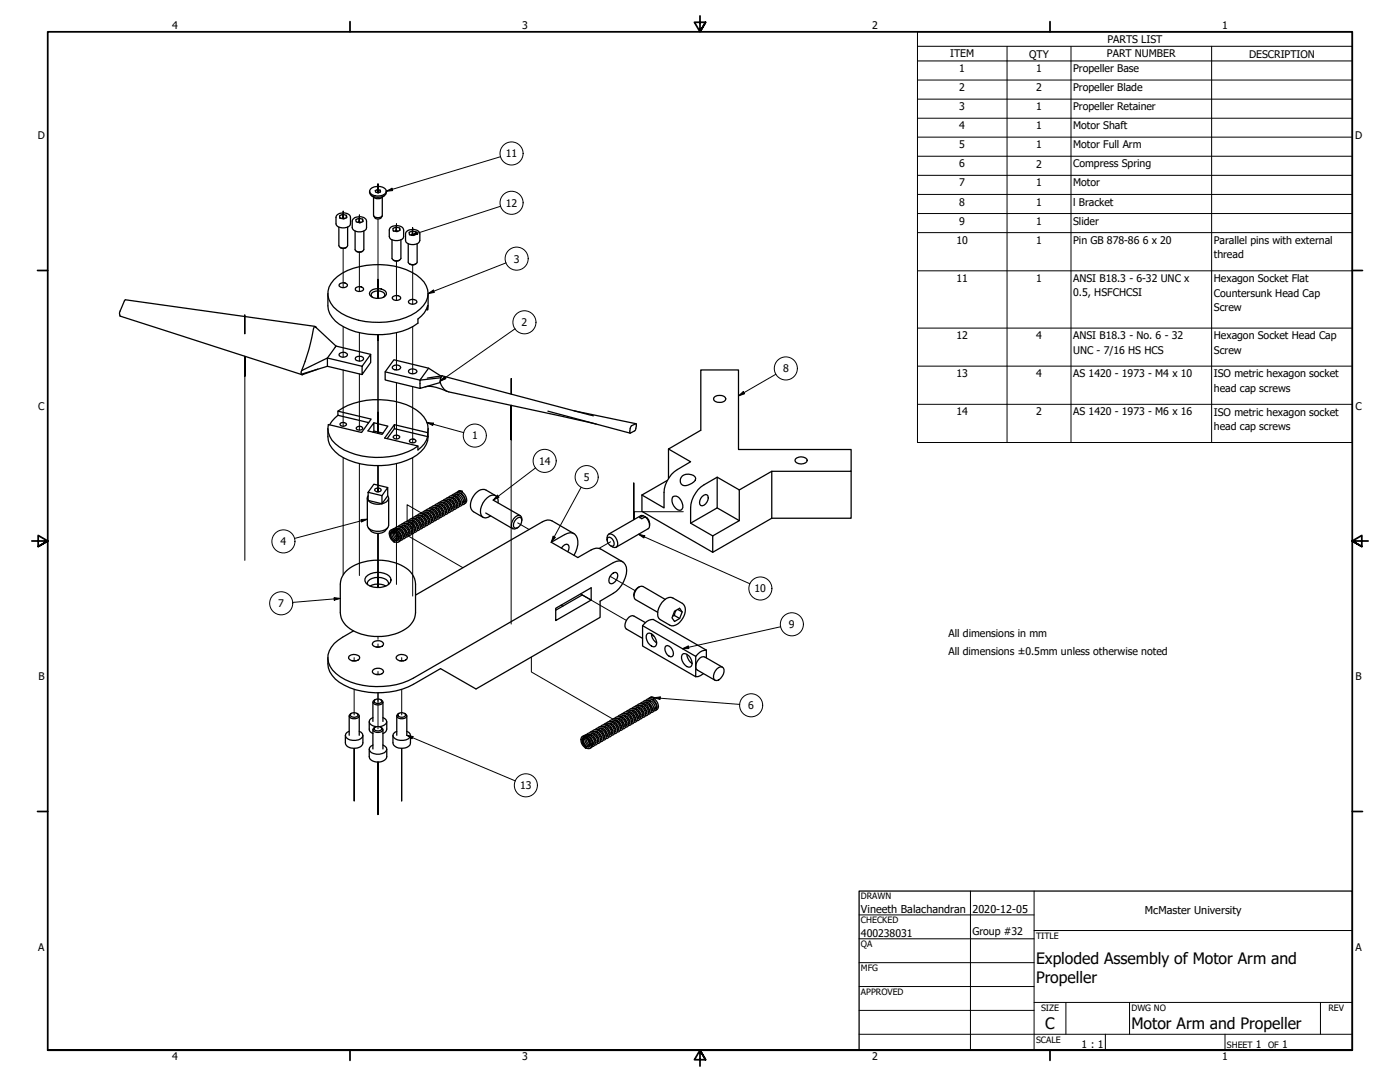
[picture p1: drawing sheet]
<svg xmlns="http://www.w3.org/2000/svg" width="559mm" height="432mm" viewBox="0 0 559 432" stroke-linecap="round" stroke-linejoin="round" font-family="sans-serif">
<!-- layer: Tweak Trail (ANSI) -->
<g fill="none" stroke="#000" stroke-width=".4">
<path d="M150.9 77v-3.7v3.7M137 99.1v15.7M137 87.3v-3v3M143.4 88.9v-3.1v3.1M150.9 87.4v31.7M158.2 92.4v-3.1v3.1M164.7 94v-3.1v3.1M143.4 100.7v15.6M150.9 119.1v-7.7v7.7M158.2 104.2v15.7M164.7 105.8v15.6M97.7 133.2v-7.5v7.5"/>
<path d="M137 130.4v12.2M143.4 132.8v11.3M150.9 133.6v39.3zM158.2 132.8v14.8M164.7 130.4v18.8M97.7 142.2v81.4M137 147.6v22.5M143.4 149.2v22.4M158.2 152.7v22.5M164.7 154.3v22.4M204 157.3v-6.2v6.2M150.9 172.7v-8.2v8.4"/>
<path d="M204 161.7v87.3M137 182.6v46.8M143.4 185v44.7M150.9 185.9v10.4zM150.9 196.3v-1.2v1.2M158.2 185v48.2M164.7 182.6v55.3M150.9 212.9v21.6zM162.5 213.5h.1M162.5 209.1v.2M162.5 212.6v.1M163 213.9l21.8 12.7"/>
<path d="M168.1 204.7l-5.6-3.3v6.4M169.2 205.3l1.7 .9M206.6 208.7l4.6 2.6M243.7 216.2l-4.6 2.6M272.7 204.2h-19.7v3.2v-14.7v14.7M150.9 234.5v-3.9v3.9M231.7 237l18.3 10.6M243.5 230l10 5.7M150.9 254v1.1M150.9 257v1.3M260 253.4l1.2 .6M141.4 262.4v1.4"/>
<path d="M141.4 275.1v10.2M150.9 268v1.2M150.9 276.5v14.3M160.3 262.4v1.4M160.3 275.1v10.2M212.1 262.3v5.9l32.5 18.8M141.4 298.6v21.1zM160.3 298.6v21.1zM245.7 287.6l1.7 .9M150.9 304.1v10v-10M150.9 304.1v21z"/>
</g>
<!-- layer: Visible (ANSI) -->
<g fill="none" stroke="#000" stroke-width=".51">
<path d="M147.5 76.3a2.58 2.58 0 0 0 3.4 2.4 2.56 2.56 0 0 0 3.3-2.4M147.9 75.4a4.7 4.7 0 0 1 6.1 .2l.2 .7a3.5 3.5 0 0 1-4.6 1.8 1.8 1.8 0 0 1-1.7-2.7zM148.2 78a3.4 3.4 0 0 0 5.3 0M149.1 78.7v7.2a2.04 2.04 0 0 0 3.5 0v-7.2M150.7 75.6l1.1 .3v.7M151.8 75.9l.1 .7-.9 .4-1.1-.3-.1-.6 .9-.5v1.3M134.4 86a3.6 3.6 0 0 1 5.4 .4l.1 2.9a3.5 3.5 0 0 1-5.1 1.1l-.7-1.1zM135.3 90.6v7.4a2.03 2.03 0 0 0 3.4 0v-7.4M135.5 86.1l1.3-.6 1.4 .4 .3 .9-1.3 .6-1.5-.3zM135.8 98.7a2.07 2.07 0 0 0 2.4 0M136.8 86.9l.9 .3M136.8 86.9l-.5 .3"/>
<path d="M136.8 85.5v1.4M138.2 85.9v1M140.8 87.5a3.5 3.5 0 0 1 5.4 .4l.1 3a3.2 3.2 0 0 1-5 1l-.7-1zM141.7 92.2v7.4a2.03 2.03 0 0 0 3.5 0v-7.4M142 87.6l1.3-.5 1.4 .3 .3 1-1.3 .5-1.5-.3zM143.3 88.5l.8 .2M143.3 87.1v1.4M143.3 88.5l-.5 .2M144.7 87.4v1.1M149.2 86.3a1.78 1.78 0 0 0 1.7 1.1 1.78 1.78 0 0 0 1.6-1.1M155.9 90.7a3.7 3.7 0 0 1 5.1 .7l.1 3a3.2 3.2 0 0 1-4.3 1.4l-.8-.3-.6-1.1v-2.6zM156.5 95.7v7.4a2.09 2.09 0 0 0 3.5 0v-7.4"/>
<path d="M156.8 91.2l1.3-.6 1.4 .4 .2 .9-1.3 .6-1.4-.4zM158.1 91.9l.8 .4M158.1 91.9l-.5 .4M158.1 90.6v1.3M159.5 91v1M162.4 92.3a3.6 3.6 0 0 1 5.1 .7l.1 2.9a3.3 3.3 0 0 1-5.1 1.1l-.6-1.1v-2.6zM162.9 97.3v7.3a2.09 2.09 0 0 0 3.6 0v-7.3M163.3 92.7l1.2-.5 1.5 .3 .2 1-1.3 .5-1.5-.3zM164.5 93.5l.9 .3M164.5 93.5l-.5 .3M164.5 92.2v1.3M166 92.5v1"/>
<path d="M130.9 117.2v4.8a10.4 10.4 0 0 0 6.5 8.6 31.5 31.5 0 0 0 27.6-.4l1.8-1.2v-1.7a9.3 9.3 0 0 0 3.9-5.3v1.6l-.6-.1M133.3 111.6a25.1 25.1 0 0 1 18.4-6 23.4 23.4 0 0 1 17.5 6.9 7.5 7.5 0 0 1-1.5 10.8 27.5 27.5 0 0 1-21.8 5 22.2 22.2 0 0 1-12.8-5.8 7.4 7.4 0 0 1 .2-10.9zM135.5 113.3a2.32 2.32 0 0 1 3.2 .3 1.82 1.82 0 0 1-1.6 1.2 1.82 1.82 0 0 1-1.8-1zM142 114.9a1.85 1.85 0 0 1 3.1 .7 2 2 0 0 1-3.3-.3zM142.2 100.3a2.07 2.07 0 0 0 2.5 0M148.1 116a4.6 4.6 0 0 1 6.1 .8 2.29 2.29 0 0 1-3 2.3 3.3 3.3 0 0 1-3.8-1.9zM148.7 118.7l-.6-1.2a3.3 3.3 0 0 1 5.5 0l-.6 1.2M156.8 118.4a1.82 1.82 0 0 1 3.1 .8 2.06 2.06 0 0 1-3.4-.3zM157 103.8a2.07 2.07 0 0 0 2.5 0M163.3 120a1.88 1.88 0 0 1 3.1 .7 2.06 2.06 0 0 1-3.4-.3zM163.4 105.3l.4 .2a1.98 1.98 0 0 0 2.1-.2M170.9 117.2l-.2 6.4"/>
<path d="M125.7 130.2l-75.7-10.6-2.2 5 .2 1.6 72.6 23.3M125.7 130.3l-.4 .4a118.4 118.4 0 0 1-5.1 18.1l.1 .6M126.2 130.7l-.5-.4 8.4 7.8M134.1 138.1l-3.4 4.8 13.8 3.3M134.1 138.1l13.9 3.3M126.9 147.3l-6.3 2.2M130.7 146.2l-10.4 3.2 .3 .1M130.7 146.2v-3.3l-10.3 5M130.7 146.2l13.8 3.3M135.5 141.1a2.32 2.32 0 0 1 3.2 .3 1.82 1.82 0 0 1-1.6 1.2 1.82 1.82 0 0 1-1.8-1.1zM142 142.6a1.85 1.85 0 0 1 3.1 .8 2.04 2.04 0 0 1-3.3-.3zM148 141.4v3.3l-3.5 4.8v-3.3z"/>
<path d="M153.7 148.4l13.9 3.3 3.5-4.8 4.9 3.2M156.6 146.4a2.02 2.02 0 0 1 3.4 .3 1.86 1.86 0 0 1-1.8 .9 1.86 1.86 0 0 1-1.6-1.2zM163.4 147.5a2.21 2.21 0 0 1 3 .8 2.12 2.12 0 0 1-3.3 .1zM169.7 154.4a14.1 14.1 0 0 1 8.8 1.8M171.1 146.9l-13.9-3.3-3.5 4.8v3.2l13.9 3.4M175.7 152.7l-8.1 2.3v-3.3l8.4-1-.2 .9a4.7 4.7 0 0 0 3.3 4.8l58.8 12.8M176.5 150l-.5 .7M176.5 150l-5.9 .9M176.5 150l60.4 15.9M285 158.6a3.5 3.5 0 0 1 4.5 0l.2 .6a2.84 2.84 0 0 1-4.9 0zM130.9 171a11.2 11.2 0 0 0 8.4 12.7 31.3 31.3 0 0 0 27.1-2.1 10 10 0 0 0 4.5-10.6M134.9 165.7l-2.5 2.5-.8 1.3"/>
<path d="M134.9 164.1a30.1 30.1 0 0 1 31.3-.5 8.7 8.7 0 0 1 4.5 9.1M135.8 169a1.42 1.42 0 0 1 1.4-.4 1.42 1.42 0 0 1 1 1 1.36 1.36 0 0 1-1.4 .6 1.36 1.36 0 0 1-1-1.2zM142.2 170.6a1.37 1.37 0 0 1 1.5-.5 1.37 1.37 0 0 1 1 1.1 1.39 1.39 0 0 1-1.4 .5 1.39 1.39 0 0 1-1.1-1.1zM147.1 168.7l-12.2-3v-1.6l13.2 3.2-3.8 5.3-13.2-3.2a8.6 8.6 0 0 0 4.3 9 30.2 30.2 0 0 0 31.4-.4M148.8 172.5l.4-.5 3.6 .8M149.2 168.7l5.6 1.4-2.3 3.3-5.6-1.4 2.3-3.3v3.3M157 174.1a1.76 1.76 0 0 1 2.6 .2 1.51 1.51 0 0 1-2.7 .2zM157.4 169.5l-3.9 5.3 13.3 3.2v1.6a9.3 9.3 0 0 0 3.9-5.4M157.4 169.5l13.3 3.2v1.5l-13.3-3.1zM157.4 171.1l-2.8 3.9M163.5 175.7a1.63 1.63 0 0 1 2.6 .2 1.57 1.57 0 0 1-2.7 .2zM218.7 164.1l32.8 8.7"/>
<path d="M229.2 164l24.7 5.1M252 169.9l1.9-.7-.4 2.6-1.9 1-.3-.3 .2-1.4zM266.8 179.2l8.9 5.1a17 17 0 0 0-9.5 7.8 17.4 17.4 0 0 0-1.2 10.6l-8.8-5.2M266.8 179.2l12.9-7.5v-24.1h15.1v31.8h44.9v8.7h-31.7v18.7l-23.5 13.6M266.8 179.2v11.7M146.6 198.8v10.8a4 4 0 0 0 4.8 2.4 3.8 3.8 0 0 0 3.7-2.4v-10.8M146.9 197.9a2.26 2.26 0 0 0 2.3 3.1 5.2 5.2 0 0 0 5.9-1.9l-.4-1.2M146.9 196.5l5.6 1.3v3.2l-5.6-1.3v-3.2l2.3-3.3 5.5 1.4v3.3l-2.2 3.1M149.6 195.2a1.38 1.38 0 0 1 1.5-.5 1.38 1.38 0 0 1 1 1.1 1.4 1.4 0 0 1-1.5 .5 1.4 1.4 0 0 1-1-1.1zM154.7 194.6l-2.2 3.2M176.8 199.8a2.31 2.31 0 0 1 3.7 1l.7 1.6a1.19 1.19 0 0 1-1.2 1.6M177.5 199.9a2.69 2.69 0 0 1 2.8 3.4h-.2"/>
<path d="M177.6 199.8v.1M177.9 199.1a2.27 2.27 0 0 1 3.7 1l.7 1.6a1.22 1.22 0 0 1-1.2 1.6M178.3 199.8l-.1 .4M178.7 200l.1 .7M178.8 199.2l-.1 .1a2.71 2.71 0 0 1 2.8 3.3l-.3 .1M179 198.5a2.32 2.32 0 0 1 3.8 1l.6 1.6a1.19 1.19 0 0 1-1.2 1.6M179.4 199.1l-.1 .5M179.8 198.6a2.79 2.79 0 0 1 2.8 3.4l-.3 .1M179.8 199.3l.2 .8M179.9 198.6h-.1M180.1 197.9a2.33 2.33 0 0 1 3.8 .9l.6 1.7a1.27 1.27 0 0 1-1.2 1.6M180.5 199.8l1.1 1.9"/>
<path d="M180.5 198.5v.4M180.9 197.9a2.71 2.71 0 0 1 2.8 3.5h-.2M181 198.6l.1 .9M181 197.9v.1M181.7 199.1l1.1 1.9M181.7 197.9l-.1 .3M181.9 197.9l.1 .7M182.1 197.3a2.72 2.72 0 0 1 2.9 2.7M182.2 196.5a2.33 2.33 0 0 1 3.7 1.6 1.99 1.99 0 0 1-.5 2.9M182.4 197.2h.2v.3M182.6 198.3l.3 1M182.9 196.1l.5-.3 1.1 .3"/>
<path d="M182.9 199.3l-.2 .1M182.9 199.3l1 1.2M183 197.2v.7M183.3 196.7a3.3 3.3 0 0 1 2.4 3.1l-.2-.7a3.1 3.1 0 0 0-3.7-2.4l-.5 .5M184.5 196.1l-.1 .2M184.5 196.1v.4M196.8 199.6l10.9 6.2M197.8 197.8l-3.8-2.2a4.3 4.3 0 0 0-5.2 2.7 4.4 4.4 0 0 0 .2 5.9l3.8 2.2M256.2 197.5v6.6l28.3 16.3v-6.5M266.4 191.7l-10.2 5.8M268.4 198.5a1.92 1.92 0 0 1 3.1 .8 3.1 3.1 0 0 1 .3 4.3 3.9 3.9 0 0 1-3.4-5.1zM272.4 189.9a3.8 3.8 0 0 1 5.3 1 4.5 4.5 0 0 1-5.3 2.7 2.4 2.4 0 0 1 0-3.7z"/>
<path d="M280.3 198.1l1.3-.7 .6 .1a2.83 2.83 0 0 1-2.5 4.2 2.48 2.48 0 0 1 .6-3.6zM286.3 190.4v12.3l-10.6 6.1M295.1 195.5l-8.8-5.1a16.7 16.7 0 0 0-9.5 7.8 17.8 17.8 0 0 0-1.1 10.6l8.8 5.1M295.1 195.5v12.3M308 188.1l-12.9 7.4M317.5 183.2a3 3 0 0 1 4.7 .5 2.78 2.78 0 0 1-4.9 0zM339.7 188.1v18.7h-31.7M147 210.6a4.5 4.5 0 0 0 7.7 0M155.7 211.8a2.51 2.51 0 0 1 3.4 2.6v.7a3.1 3.1 0 0 0-2.8-2.9 2.6 2.6 0 0 0 1.2 3.8l-.1 .3a3.6 3.6 0 0 1-1.7-4.5zM155.8 211.8a2.83 2.83 0 0 1 3.8 2.7 1.36 1.36 0 0 1-.4 1.7 1.36 1.36 0 0 1-1.7 0M156.3 212.5h.6a3.6 3.6 0 0 0 1.5 2.9M156.8 211.2l.9-.4 1 .2-.3 .6-.3-.1"/>
<path d="M157 212.1l-.1 .4M157.4 212.3a4.2 4.2 0 0 0 1.6 3M157.4 215.9v.4M157.7 210.8a2.32 2.32 0 0 1 3.7 1l.7 1.6a1.22 1.22 0 0 1-1.3 1.6M158.1 211.5l-1.1-.3-.8 .3M158.1 211.5a4 4 0 0 1 1.9 3.3l-.4 .1M158.1 212.9l.8 1.5M158.5 211.7l-.1-.1a2.76 2.76 0 0 1 1.7 3.4M158.5 210.9h-.1a2.74 2.74 0 0 1 3 3.1l-.4 .4M158.7 213.9l.3 1-.1 .7a1.84 1.84 0 0 1-2.4-1.7l-.2-1 .3-.8-.4 .1a2.85 2.85 0 0 0 1.2 3.7M158.7 211a3.9 3.9 0 0 1 2.1 4l-.3 .5-.6 .1M158.8 210.2a2.33 2.33 0 0 1 3.8 .9l.6 1.7a1.27 1.27 0 0 1-1.2 1.6"/>
<path d="M158.9 215.6l-.7-.2-.3 .3M159.2 212.1l.2 .6M159.2 210.8l-.1 .5M159.6 210.2a2.71 2.71 0 0 1 2.8 3.5h-.3M159.6 210.9l.2 .9M159.6 210.2v.1M159.8 213.4l.5 .6M160 209.5a2.33 2.33 0 0 1 3.6 1l.7 1.7a1.19 1.19 0 0 1-1.2 1.5M160.1 214.7a1.3 1.3 0 0 1-.8 1.5M160.1 214.6l.2 .2M160.3 211.5l.4 1 .7 .9M160.3 210.2l-.1 .4"/>
<path d="M160.7 210.3l.1 .8M160.8 209.5l-.1 .1a2.79 2.79 0 0 1 2.8 3.4l-.3 .1M160.8 213.7l.6 .4M161 208.9a2.73 2.73 0 0 1 4.3 2l.1 .6a1.13 1.13 0 0 1-1.2 1.5M161.4 210.8l1.2 1.9M161.4 209.5v.4M161.8 209a2.77 2.77 0 0 1 2.9 3.3l-.4 .1M161.9 209.7l.1 .7M161.9 208.9v.1M162 213.1l.5 .4M162.2 208.2a2.33 2.33 0 0 1 3.7 1l.7 1.6a1.22 1.22 0 0 1-1.2 1.6M162.6 210.2l1 1.9"/>
<path d="M162.6 208.9l-.1 .4M162.9 208.3a2.64 2.64 0 0 1 2.8 3.4l-.2 .1M163 209l.1 .8M163 208.3h.1M163.1 212.4l.5 .5M163.3 207.6a2.27 2.27 0 0 1 3.7 .9l.7 1.7a1.27 1.27 0 0 1-1.2 1.6M163.7 209.5l1.1 2M163.7 208.2l-.1 .5M164.1 207.6a2.79 2.79 0 0 1 2.8 3.5h-.3M164.1 208.3l.1 .9M164.1 207.6v.1M164.2 211.8l.6 .4"/>
<path d="M164.4 206.9a2.32 2.32 0 0 1 3.7 1l.7 1.6a1.19 1.19 0 0 1-1.2 1.6M164.8 208.9l1.1 1.9M164.8 207.6l-.1 .4M165.2 207a2.79 2.79 0 0 1 2.8 3.4l-.3 .1M165.2 207.7l.2 .8M165.3 207l-.1 .1M165.4 211.1l.5 .4M165.5 206.2a2.73 2.73 0 0 1 4.3 2.1l.1 .6a1.19 1.19 0 0 1-1.2 1.5M165.9 208.2l1.1 1.9M165.9 206.9v.4M166.3 206.4a2.71 2.71 0 0 1 2.8 3.4l-.3 .1M166.4 207.1l.1 .8"/>
<path d="M166.4 206.3v.1M166.5 210.5l.5 .4M166.7 205.6a2.25 2.25 0 0 1 3.7 1l.7 1.7a1.19 1.19 0 0 1-1.2 1.5M167.1 207.6l1 1.9M167.1 206.2l-.1 .5M167.4 205.7a2.77 2.77 0 0 1 2.8 3.4l-.3 .1M167.4 206.4l.2 .8M167.5 205.7h.1M167.6 209.8l.5 .4M167.8 205a2.27 2.27 0 0 1 3.7 .9l.6 1.7a1.15 1.15 0 0 1-1.2 1.6M168.1 206.9l1.2 2M168.1 205.6v.5"/>
<path d="M168.6 205.1a2.71 2.71 0 0 1 2.8 3.4h-.3M168.6 205.7l.1 .9M168.7 205v.1M168.7 209.2l.5 .4M168.9 204.3a2.33 2.33 0 0 1 3.8 1l.6 1.6a1.27 1.27 0 0 1-1.2 1.6M169.3 206.2l1.1 2M169.3 205l-.1 .4M169.7 204.4a2.71 2.71 0 0 1 2.8 3.4l-.3 .1M169.7 205.1l.2 .8M169.7 204.4v.1M169.9 208.5l.5 .4M170.1 203.6a2.33 2.33 0 0 1 3.6 1.1l.7 1.6a1.19 1.19 0 0 1-1.2 1.5"/>
<path d="M170.4 205.6l1.1 1.9M170.4 204.3v.5M170.8 204.5l.2 .8M170.9 203.8h-.1a2.79 2.79 0 0 1 2.8 3.4l-.3 .1M171 207.9l.5 .4M171.2 203a2.33 2.33 0 0 1 3.7 1l.7 1.7a1.19 1.19 0 0 1-1.2 1.5M171.6 205l.4 1.1 .7 .8M171.6 203.7l-.2 .4M172 203.1a2.77 2.77 0 0 1 2.8 3.4l-.4 .1M172 203.8l.1 .9M172 203.1h.1M172.1 207.3l.6 .3"/>
<path d="M172.3 202.4a2.73 2.73 0 0 1 4.2 2.1l.2 .5a1.19 1.19 0 0 1-1.2 1.6M172.7 204.3l1.1 1.9M172.7 203l-.1 .5M173 202.5a2.71 2.71 0 0 1 2.9 3.4h-.3M173.1 203.2l.1 .8M173.1 202.4v.1M173.2 206.6l.5 .4M173.4 201.7a2.33 2.33 0 0 1 3.8 1l.6 1.6a1.22 1.22 0 0 1-1.2 1.6M173.8 203.6l1.1 2M173.8 202.4l-.1 .4M174.2 202.5l.2 .8M174.2 201.8v.1a2.56 2.56 0 0 1 2.9 2.3v.9l-.4 .2"/>
<path d="M174.4 205.9l.5 .5M174.6 201.1a2.27 2.27 0 0 1 3.6 1l.7 1.6a1.27 1.27 0 0 1-1.2 1.6M174.9 203l.4 1.1 .7 .8M174.9 201.7l-.1 .5M175.3 201.2a2.79 2.79 0 0 1 2.8 3.4l-.3 .1M175.3 201.9l.2 .8M175.4 201.2h.1M175.5 205.3l.5 .4M175.6 200.4a2.73 2.73 0 0 1 4.3 2.1l.1 .6a1.13 1.13 0 0 1-1.2 1.5M176 202.4l1.2 1.9M176 201.1v.4M176.5 201.2l.1 .9"/>
<path d="M176.5 200.5h-.1a2.79 2.79 0 0 1 2.9 3.5h-.4M176.6 204.7l.5 .3M177.2 201.7l1 1.9M177.2 200.4l-.1 .5M177.6 200.6l.1 .8M177.7 204l.5 .4M178.3 201.1l1.1 1.9M178.8 203.3l.6 .5M179.4 200.4l1.1 2M180 202.7l.5 .4M181.1 202.1l.5 .3M182.2 201.4l.6 .4"/>
<path d="M183.4 200.9l.4 .3M184.5 200.2l.5 .3M184.5 200.8l.4-.2 .1-.6 .4 .2 .3-.3a1.18 1.18 0 0 1-1.2 1.5M193.9 204.7l10.8 6.3M198.8 200.7a2.39 2.39 0 0 0-1.2-3.1 2.39 2.39 0 0 0-3.1 1 7.1 7.1 0 0 0-2.5 6.8 1.93 1.93 0 0 0 2.8 1l1-.5M206 207.2l1.3-.8 .5 .2a2.73 2.73 0 0 1-2.4 4.1 2.33 2.33 0 0 1 .6-3.5zM208.3 207.6a1.43 1.43 0 0 0-.3-1.5 1.43 1.43 0 0 0-1.6-.3 4.4 4.4 0 0 0-2.1 4.8 1.55 1.55 0 0 0 2.3 0M224.1 218.8a1.84 1.84 0 0 1 2.9-1.1v1.6l-.4 .9M229.1 213l-8.8-5.2a3.8 3.8 0 0 0-3.8 .4l-50.6 29.3M242.3 215.4a1.56 1.56 0 0 1 .2-1.7 1.56 1.56 0 0 1 1.7-.5 4.1 4.1 0 0 1 2.1 4.8 1.72 1.72 0 0 1-2.6-.2M242.8 214.4a2.4 2.4 0 0 1 2.1 3.4 2.2 2.2 0 0 1-2.1-1 2.2 2.2 0 0 1 0-2.4zM256.7 205.8l-1 .1-12.7 7.3"/>
<path d="M256.7 205.8l-1.4 .8 .9 .4 1.4-.8M256.7 205.8l.7 .5M257.6 206.2a3.4 3.4 0 0 1 1.1 4.8l-12.8 7.4M257.6 206.2l.3 .3a2.9 2.9 0 0 1 1.4 3.2M286.3 202.7l8.8 5.1-10.6 6.1M137.9 228.2a20.7 20.7 0 0 1 25.1-.8l1.5 1.6a6.9 6.9 0 0 1 1.4 4.1v11.4a9.5 9.5 0 0 1-7.1 8.1 20.9 20.9 0 0 1-20.9-3.2 7.5 7.5 0 0 1-2.1-4.9v-11.4a7.3 7.3 0 0 1 2.1-4.9zM146 230.3a7 7 0 0 1 9.9 .3 2.67 2.67 0 0 1-2.6 3.5 7.2 7.2 0 0 1-7.3-1.4l-.3-.9zM146.7 233.3a2.16 2.16 0 0 1 1.8-2.5 5.8 5.8 0 0 1 6.2 1.1l.4 1.4M147.7 233.9a6.9 6.9 0 0 1 6.3 0M229.1 221.6a7.2 7.2 0 0 0 .3-8.5 3.5 3.5 0 0 0-4 .3l-5.4 3 10.6 6.1 5.4-3a3.8 3.8 0 0 1 3.7-.4l8.8 5.1M236 239.5v-4.9l-14.2 8.2v4.8l14.2-8.1-3.6-2.1-10.6 6.1M244.2 229.2l1.3-.8 .6 .1a2.89 2.89 0 0 1-2.6 4.4 2.51 2.51 0 0 1 .7-3.7z"/>
<path d="M255.1 234.2a3.8 3.8 0 0 0-2.1 3.7M265.5 239.2l-8.8-5.1a3.5 3.5 0 0 0-3.1 5.2l8.9 5M141.1 251.8a19.3 19.3 0 0 0-9.7 7.9 7.7 7.7 0 0 0 2.7 9.1 27.4 27.4 0 0 0 21.5 4.9 25.6 25.6 0 0 0 9.4-3.1l79.8-46.1a3.3 3.3 0 0 1 3.8-.3 3.3 3.3 0 0 1 1.5 3.4 12 12 0 0 1-5.3 9.2l-5.3 3.1v6.5l-49.5 28.6-14.2-8.2-10.8 6.3a30.7 30.7 0 0 1-29.6-.8 9.6 9.6 0 0 1-4.5-9.9M149 256.3a2.76 2.76 0 0 1 4.1 .6 2.64 2.64 0 0 1-4.4 .4zM150.1 258.2h1.5M224 241.5l.7 .4M256.5 249.7a5.3 5.3 0 0 1 4.2-2.5l21.2 12.3M256.5 249.7v8.1l21.2 12.3v-8.2M256.5 249.7l21.2 12.2M257.6 248.5l-4.6-2.6a3.4 3.4 0 0 0-3.6 4l.6 1.1 6.5 3.8M258.2 253.1a1.63 1.63 0 0 1 2.5 .4 3.2 3.2 0 0 1 .7 4.6 3.7 3.7 0 0 1-3.2-5zM260 252.9a4.4 4.4 0 0 0 2.1 3.7"/>
<path d="M264.2 240.4a3.8 3.8 0 0 1 4.3-1.8l3.9 2.2a4.7 4.7 0 0 1-.4 6.7l-1.9 1.7a2.78 2.78 0 0 1-2.8 .3l-3.8-2.2a4.5 4.5 0 0 1 0-5.8zM265.9 257.7a2.83 2.83 0 0 1 2.4 4.3 2.83 2.83 0 0 1-2.4-4.3zM269.2 245.6l2.1 1.2M269.2 245.6l-.7 .3M269.2 243.9l2.1-1.1 1 1.4-1 2.6-2.1 1.2-1-1.4zM269.8 243.6l-.6 2M270.5 243.2l1.8 1M281.9 259.5a4.9 4.9 0 0 0-4.2 2.4M281.9 259.5v3M139.4 261.7a2.89 2.89 0 0 1 4.2 .7 2.54 2.54 0 0 1-4.4 .4zM140.6 263.7h1.5M149 267.3a2.76 2.76 0 0 1 4.1 .6 2.64 2.64 0 0 1-4.4 .4z"/>
<path d="M149.7 279.3a1.49 1.49 0 0 1 1.6-.4 1.49 1.49 0 0 1 1 1.3 1.67 1.67 0 0 1-1.7 .6 1.67 1.67 0 0 1-1.2-1.1zM149.7 279.2l-.7 .6-.2 .5a2.43 2.43 0 0 0 4 0l-.1-.5-.7-.6M150.1 269.2h1.5M158.5 261.7a2.92 2.92 0 0 1 4.1 .7 2.61 2.61 0 0 1-4.4 .4l-.1-.5zM159.6 263.7h1.5M258.6 279.6a2.72 2.72 0 0 1 3 2.7M258.8 278.9a1.98 1.98 0 0 1 3.1 .8 2.31 2.31 0 0 1 0 3.7M258.9 279.5h.2M259.1 279.5v.3M259.5 279.6v.6M259.8 279a3.3 3.3 0 0 1 2.4 3.2l-.2-.8a3.1 3.1 0 0 0-3.7-2.4l-.5 .5M261 278.4l-1.1-.3-.5 .3"/>
<path d="M261 278.4l-.1 .3M261 278.4v.4M272.3 261.2a1.78 1.78 0 0 1 2.6 .5 3.1 3.1 0 0 1 .6 4.5 3.7 3.7 0 0 1-3.2-5zM274.1 261.1l.2 .8a4.7 4.7 0 0 0 2 2.9M280.8 268.8l-2.1 1.2-1 .1M286.1 267a1.7 1.7 0 0 1 2.6-.4 3.9 3.9 0 0 1-2.6 5l-.6-.1a3.2 3.2 0 0 1 .6-4.5zM288.4 266.3l-7.1-4.1a3.4 3.4 0 0 0-3.6 3.8l.2 1.1 .4 .3 7.1 4.1M137.9 293.5v2.9a3.7 3.7 0 0 0 5.3 1.9l1-.5 .6-.9v-3.4M139.4 291.8l-1.4 1.1a1.85 1.85 0 0 0 1.6 2.4 4 4 0 0 0 5.2-1.7l-.6-1.3-.8-.5M139.4 285.7v7.7M140.1 284.7a2.01 2.01 0 0 1 2.8 .6 1.68 1.68 0 0 1-1.6 1 1.68 1.68 0 0 1-1.5-1.2zM140.3 284.7l-.9 1.1a2.34 2.34 0 0 0 4 0l-.9-1.1"/>
<path d="M143.4 285.7v7.7M147.4 288v3a1.88 1.88 0 0 0 1.4 1.7M147.4 299v2.9a3.6 3.6 0 0 0 4.7 2.1l1.6-.8 .6-.8 .1-3.4M148.8 286.4l-1.3 1a1.76 1.76 0 0 0 1.6 2.4l1.1 .2M148.8 297.3l-1.3 1.1a1.85 1.85 0 0 0 1.7 2.3 4.1 4.1 0 0 0 5.2-1.6l-.2-.7-1.4-1.1M148.8 280.2v7.7M148.8 291.1v7.8M149.7 290.3a1.49 1.49 0 0 1 1.6-.5 1.49 1.49 0 0 1 1 1.4 1.73 1.73 0 0 1-2.9-.6zM149.7 290.2l-.7 .6-.2 .5a2.43 2.43 0 0 0 4 0l-.1-.5-.7-.6M152.8 286.4l1.4 1a1.76 1.76 0 0 1-1.6 2.4l-1.1 .2M152.8 280.2v7.7M152.8 291.1v7.8"/>
<path d="M154.4 288v3a2.06 2.06 0 0 1-1.6 1.7M156.8 293.5v2.9a3.8 3.8 0 0 0 5.4 1.9l.6-.2a1.73 1.73 0 0 0 1-1.7v-2.9M158.4 291.8l-1.4 1.1a1.85 1.85 0 0 0 1.7 2.4 4 4 0 0 0 5.1-1.7l-.6-1.3-.8-.5M158.4 285.7v7.7M159.1 284.7a2.01 2.01 0 0 1 2.8 .6 1.68 1.68 0 0 1-1.6 1 1.68 1.68 0 0 1-1.5-1.2zM159.3 284.7l-.9 1.1a2.35 2.35 0 0 0 4 0l-.9-1.1M162.4 285.7v7.7M232.2 294.1a2.78 2.78 0 0 1 3.4 3v.3a3.1 3.1 0 0 0-2.7-3 2.67 2.67 0 0 0 1.1 4l-.1 .2a3.6 3.6 0 0 1-1.7-4.5zM232.3 294.1a2.57 2.57 0 0 1 3.6 2.1 1.49 1.49 0 0 1 .1 2.1 1.49 1.49 0 0 1-2.1 .1M232.7 293.8l.4-.2a3.3 3.3 0 0 1 3.4 3.5l-.3 .1M232.9 294.9l.5-.1a3.7 3.7 0 0 0 1.4 2.9M233.3 293.6a1.47 1.47 0 0 1 1.9-.2l-.3 .5-.3-.1"/>
<path d="M233.5 294.4l-.1 .4M233.9 294.6a4.2 4.2 0 0 0 1.6 3M234.2 293.1a2.73 2.73 0 0 1 4.2 2.1l.2 .6a1.19 1.19 0 0 1-1.2 1.5M234.6 295.2l.8 1.5M234.8 297.7l-.4 .3M234.8 297.7l.6 .2M234.9 293.9a2.76 2.76 0 0 1 1.7 3.4M235 293.2h-.1a2.64 2.64 0 0 1 2.8 3.4l-.2 .1M235 293.9v.2M235.2 296.2l.3 1-.1 .7a1.84 1.84 0 0 1-2.4-1.7v-1.8a2.35 2.35 0 0 0 .9 3.8v.4M235.2 293.4a3.3 3.3 0 0 1 1.8 4.4l-.6 .1M235.3 292.5a2.27 2.27 0 0 1 3.7 .9l.7 1.7a1.22 1.22 0 0 1-1.2 1.6"/>
<path d="M235.7 294.4l.2 .6M235.7 293.1l-.1 .5M236.1 292.6a2.63 2.63 0 0 1 2.9 2.4v.8l-.4 .2M236.1 293.2l.1 .9M236.2 292.5v.1M236.3 295.7l.5 .7M236.4 291.8a2.32 2.32 0 0 1 3.8 1l.6 1.6a1.19 1.19 0 0 1-1.2 1.6M236.8 297.1l-.2-.1a1.39 1.39 0 0 1-.9 1.5M236.8 293.8l1.1 1.9M236.8 292.5l-.1 .4M237.2 291.9a2.79 2.79 0 0 1 2.8 3.4l-.3 .1M237.2 292.6l.2 .8"/>
<path d="M237.3 291.9l-.1 .1M237.4 296l.5 .4M237.6 291.1a2.73 2.73 0 0 1 4.2 2.1l.1 .6a1.19 1.19 0 0 1-1.2 1.5M237.9 293.1l1.1 1.9M237.9 291.8v.4M238.3 291.3a2.71 2.71 0 0 1 2.8 3.4l-.2 .1M238.4 292l.1 .8M238.4 291.2v.1M238.5 295.4l.5 .4M238.7 290.5a2.25 2.25 0 0 1 3.7 1l.7 1.7a1.19 1.19 0 0 1-1.2 1.5M239.1 292.5l1.1 1.9M239.1 291.1l-.1 .5"/>
<path d="M239.5 291.3l.1 .8M239.5 290.6a2.77 2.77 0 0 1 2.8 3.4l-.4 .1M239.6 294.8l.6 .3M239.8 289.9a2.27 2.27 0 0 1 3.7 .9l.7 1.7a1.15 1.15 0 0 1-1.2 1.6M240.2 291.8l1.1 2M240.2 290.5l-.1 .5M240.6 290a2.71 2.71 0 0 1 2.8 3.4h-.3M240.6 290.7l.1 .8M240.7 289.9v.1M240.7 294.1l.5 .4M240.9 289.2a2.33 2.33 0 0 1 3.8 1l.6 1.6a1.27 1.27 0 0 1-1.2 1.6M241.3 291.1l1.1 2"/>
<path d="M241.3 289.9l-.1 .4M241.7 289.3a2.79 2.79 0 0 1 2.8 3.4l-.3 .1M241.7 290l.2 .8M241.7 289.3v.1M241.9 293.4l.5 .4M242.1 288.6a2.33 2.33 0 0 1 3.7 1l.6 1.6a1.27 1.27 0 0 1-1.2 1.6M242.4 290.5l1.1 1.9M242.4 289.2v.5M242.8 288.7a2.79 2.79 0 0 1 2.8 3.4l-.3 .1M242.8 289.4l.2 .8M242.9 288.7h.1M243 292.8l.5 .4"/>
<path d="M243.2 287.9a2.33 2.33 0 0 1 3.7 1l.7 1.7a1.19 1.19 0 0 1-1.2 1.5M243.6 289.9l.4 1.1 .7 .8M243.6 288.6l-.1 .4M244 288a2.79 2.79 0 0 1 2.8 3.5h-.4M244 288.7l.1 .9M244 288h.1M244.1 292.2l.6 .3M244.3 287.3a2.73 2.73 0 0 1 4.2 2.1l.2 .5a1.13 1.13 0 0 1-1.2 1.6M244.7 289.2l1.1 1.9M244.7 287.9l-.1 .5M245.1 288.1l.1 .8M245.2 287.3l-.2 .1a2.77 2.77 0 0 1 2.9 3.4h-.3"/>
<path d="M245.2 291.5l.5 .4M245.4 286.6a2.33 2.33 0 0 1 3.8 1l.6 1.6a1.22 1.22 0 0 1-1.2 1.6M245.8 288.6l1.1 1.9M245.8 287.3l-.1 .4M246.2 286.8a2.64 2.64 0 0 1 2.8 3.3l-.3 .1M246.2 287.4l.2 .8M246.3 286.7v.1M246.4 290.8l.5 .5M246.6 286a2.27 2.27 0 0 1 3.7 1l.7 1.6a1.27 1.27 0 0 1-1.3 1.6M247 287.9l.3 1.1 .7 .8M247 286.6l-.2 .5M247.3 286.1a2.79 2.79 0 0 1 2.8 3.4l-.3 .1"/>
<path d="M247.3 286.8l.2 .8M247.4 286.1h.1M247.5 290.2l.5 .4M247.6 285.3a2.73 2.73 0 0 1 4.3 2.1l.1 .6a1.13 1.13 0 0 1-1.2 1.5M248 287.3l1.2 1.9M248 286v.4M248.4 285.4a2.79 2.79 0 0 1 2.9 3.5h-.3M248.5 286.1l.1 .9M248.5 285.4v.1M248.6 289.6l.5 .3M248.8 284.7a2.4 2.4 0 0 1 3.7 1l.7 1.6a1.19 1.19 0 0 1-1.2 1.6M249.2 286.6l1.1 1.9"/>
<path d="M249.2 285.4l-.1 .4M249.6 284.8a2.71 2.71 0 0 1 2.7 3.4h-.2M249.6 285.5l.1 .8M249.6 284.7v.1M249.7 288.9l.6 .4M249.9 284a2.27 2.27 0 0 1 3.7 1l.7 1.7a1.19 1.19 0 0 1-1.2 1.5M250.3 286l1.1 1.9M250.3 284.7l-.1 .4M250.7 284.2a2.71 2.71 0 0 1 2.8 3.3l-.3 .1M250.7 284.9l.1 .7M250.8 284.1v.1M250.9 288.2l.5 .5"/>
<path d="M251 283.4a2.32 2.32 0 0 1 3.8 1l.6 1.6a1.15 1.15 0 0 1-1.2 1.6M251.4 285.3l1.1 2M251.4 284l-.1 .5M251.8 283.5a2.63 2.63 0 0 1 3 2.4l-.1 .9-.4 .2M251.8 284.2l.2 .8M251.9 283.5h-.1M252 287.6l.5 .4M252.2 282.8a2.33 2.33 0 0 1 3.7 .9l.6 1.7a1.27 1.27 0 0 1-1.2 1.6M252.5 284.7l1.1 1.9M252.5 283.4v.4M253 282.9l-.1-.1a2.71 2.71 0 0 1 2.8 3.5h-.2M253 283.5l.1 .9"/>
<path d="M253.1 287l.5 .3M253.3 282.1a2.33 2.33 0 0 1 3.7 1l.7 1.6a1.19 1.19 0 0 1-1.2 1.6M253.7 284l1.1 1.9M253.7 282.8l-.1 .3M254.1 282.2a2.79 2.79 0 0 1 2.8 3.4l-.4 .1M254.1 282.9l.1 .8M254.1 282.1v.1M254.3 286.3l.5 .4M254.4 281.4a2.25 2.25 0 0 1 3.7 1l.7 1.7a1.13 1.13 0 0 1-1.2 1.5M254.8 283.4l1.1 1.9M254.8 282.1l-.1 .4M255.2 282.3l.1 .7"/>
<path d="M255.3 281.5l-.1 .1a2.77 2.77 0 0 1 2.8 3.3l-.3 .1M255.3 285.7l.5 .4M255.5 280.8a2.73 2.73 0 0 1 4.3 2.1l.1 .5a1.22 1.22 0 0 1-1.2 1.6M255.9 282.8l1.1 1.9M255.9 281.4l-.1 .5M256.3 280.9a2.71 2.71 0 0 1 2.8 3.4l-.3 .1M256.3 281.6l.2 .8M256.3 280.9h.1M256.5 285l.5 .4M256.7 280.2a2.33 2.33 0 0 1 3.7 .9l.6 1.7a1.27 1.27 0 0 1-1.2 1.6M257 282.1l1.1 1.9M257 280.8v.4"/>
<path d="M257.4 280.9l.2 .8M257.5 280.3l-.1-.1a2.79 2.79 0 0 1 2.8 3.5h-.3M257.6 284.4l.5 .3M258.2 281.4l.4 1.1 .7 .8M258.2 280.2l-.1 .4M258.4 280.2l.1 .7M258.7 283.7l.6 .4M259.1 280.7l.4 .9M259.5 281.6l-.3 .1M259.5 281.6l.9 1.2M259.8 283.2l.5 .3M261 282.6l.5 .2"/>
<path d="M261 283.1l.4-.1 .2-.7 .3 .1 .3-.2a1.25 1.25 0 0 1-1.3 1.5"/>
</g>
<g fill="#000">
<circle cx="184" cy="196.9" r=".25"/>
<circle cx="158.1" cy="211.5" r=".25"/>
<circle cx="260.5" cy="279.1" r=".25"/>
<circle cx="234.5" cy="293.8" r=".25"/>
</g>
<!-- layer: Symbol (ANSI) -->
<g fill="none" stroke="#000" stroke-width=".4">
<path d="M366.2 18.5v-5.8h173.6v5.8M366.2 18.5h173.6v5.8M366.2 18.5v158.1h173.6v-152.3M402 18.5v158.1M427.5 18.5v158.1M483.6 18.5v158.1M366.2 24.3h173.6M366.2 31.9h173.6M366.2 39.6h173.6M366.2 47.2h173.6M366.2 54.7h173.6M154.2 76.3l2.3-1.2 .2 1z"/>
<path d="M199.8 62.5l-45.6 13.8M366.2 62.4h173.6M366.2 70h173.6M366.2 77.6h173.6M164.2 93.9l2.2-1.3 .3 .9zM199.8 82.3l-35.6 11.6M366.2 85.2h173.6M366.2 92.8h173.6M170.9 117.2l2.1-1.4 .4 .9zM202 104.9l-31.1 12.3M366.2 108.1h173.6M205.6 131.2l-30 20.9"/>
<path d="M366.2 130.9h173.6M177.4 150.3l.6 .8-2.4 1zM294.8 158l1.9-1.7 .5 .9zM309.7 149.4l-14.9 8.6M318.3 147a4.6 4.6 0 0 0-6.7-4.1 4.6 4.6 0 0 0-.7 7.8 4.6 4.6 0 0 0 7.3-2.8l.1-.9M366.2 146.1h173.6M170.4 168.7l2.6 .1-.3 1zM170.4 168.7l14.7 4M366.2 161.4h173.6M198.6 197.6l.6 .8-2.4 1.2zM213.8 186.7l-17 12.9M232 194.4l-12 22"/>
<path d="M144.1 207.3l2.5-.1-2.3 1.1zM146.6 207.2l-29.1 7.7M220.8 214l.9 .4-1.7 2zM254.9 213.2l2.5 .6-.4 .9zM254.9 213.2l44.4 19.8M133.3 238.5l2.5 .3-2.4 .7zM135.8 238.8l-19 1.6M272.4 258.9l2.3-1.1 .3 1zM311.6 250.1l-39.2 8.8M261 278.4l2.5-.3v1zM261 278.4l34.3 2.7M162.4 293.4l2.4 .5-.3 .9z"/>
<path d="M162.4 293.4l43.3 18.3"/>
<circle cx="204.2" cy="61.2" r="4.6"/>
<circle cx="204.2" cy="80.9" r="4.6"/>
<circle cx="206.2" cy="103.2" r="4.6"/>
<circle cx="209.3" cy="128.6" r="4.6"/>
<circle cx="189.5" cy="173.8" r="4.6"/>
<circle cx="217.4" cy="183.9" r="4.6"/>
<circle cx="234.2" cy="190.4" r="4.6"/>
<circle cx="113.1" cy="216.1" r="4.6"/>
<circle cx="303.5" cy="234.9" r="4.6"/>
<circle cx="112.2" cy="240.8" r="4.6"/>
<circle cx="316.1" cy="249.1" r="4.6"/>
<circle cx="299.8" cy="281.5" r="4.6"/>
<circle cx="209.9" cy="313.4" r="4.6"/>
</g>
<!-- layer: Border (ANSI) -->
<g fill="none" stroke="#000" stroke-width=".7">
<path d="M139.7 8.6v4.1M279.4 6.3v6.4l-2.2-3.8h4.4l-2.2 3.8 2.2-3.8M419.1 8.6v4.1M15 107.9h4M539.8 107.9h4M12.7 215.9h6.3l-3.8-2.2v4.4l3.8-2.2-3.8 2.2M546.1 215.9h-6.3l3.8-2.2v4.4l-3.8-2.2 3.8 2.2M15 323.8h4M539.8 323.8h4M19 419.1v-406.4h520.8v406.4h-520.8h520.8M139.7 419.1v4.1M419.1 419.1v4.1"/>
<path d="M281.6 422.9l-2.2-3.8 2.2 3.8h-4.4l2.2-3.8v6.3"/>
</g>
<!-- layer: Title (ANSI) -->
<g fill="none" stroke="#000" stroke-width=".4">
<path d="M387.3 355.6v63.5M412.7 355.6v63.5M342.9 365.1h69.8M342.9 374.6h69.8M412.7 371.3h127.1M342.9 384.2h69.8M342.9 393.7h69.8M342.9 412.7h196.9M342.9 403.2h69.8M412.7 400h127.1M425.4 400v12.7M441.2 412.7v6.4"/>
<path d="M450.8 400v12.7M488.9 412.7v6.4M527 400v12.7"/>
</g>
<path d="M342.9 355.6h196.9v63.5h-196.9z" fill="none" stroke="#000" stroke-width=".51"/>
<!-- layer: Symbol (ANSI) -->
<g fill="#000">
<path d="M154.2 76.3l2.3-1.2 .2 1z" fill-rule="evenodd"/>
<path d="M164.2 93.9l2.2-1.3 .3 .9z" fill-rule="evenodd"/>
<path d="M170.9 117.2l2.1-1.4 .4 .9z" fill-rule="evenodd"/>
<path d="M177.4 150.3l.6 .8-2.4 1z" fill-rule="evenodd"/>
<path d="M294.8 158l1.9-1.7 .5 .9z" fill-rule="evenodd"/>
<path d="M170.4 168.7l2.6 .1-.3 1z" fill-rule="evenodd"/>
<path d="M198.6 197.6l.6 .8-2.4 1.2z" fill-rule="evenodd"/>
<path d="M144.1 207.3l2.5-.1-2.3 1.1z" fill-rule="evenodd"/>
<path d="M220.8 214l.9 .4-1.7 2z" fill-rule="evenodd"/>
<path d="M254.9 213.2l2.5 .6-.4 .9z" fill-rule="evenodd"/>
<path d="M133.3 238.5l2.5 .3-2.4 .7z" fill-rule="evenodd"/>
<path d="M272.4 258.9l2.3-1.1 .3 1z" fill-rule="evenodd"/>
<path d="M261 278.4l2.5-.3v1z" fill-rule="evenodd"/>
<path d="M162.4 293.4l2.4 .5-.3 .9z" fill-rule="evenodd"/>
</g>
<g font-size="6.3">
<text x="413.5" y="384.8">Exploded Assembly of Motor Arm and</text>
<text x="413.5" y="392.3">Propeller</text>
<text x="417.2" y="410.6">C</text>
<text x="451.6" y="410.7">Motor Arm and Propeller</text>
</g>
<g font-size="4.3">
<text x="343.7" y="364.3">Vineeth Balachandran</text>
<text x="388.1" y="364.3">2020-12-05</text>
<text x="456.9" y="364.6">McMaster University</text>
</g>
<g font-size="4.2">
<text x="68.7" y="11.7">4</text>
<text x="208.4" y="11.7">3</text>
<text x="348.1" y="11.7">2</text>
<text x="487.8" y="11.7">1</text>
<text x="442" y="17.1">PARTS LIST</text>
<text x="379.3" y="22.9">ITEM</text>
<text x="410.7" y="23">QTY</text>
<text x="441.8" y="22.9">PART NUMBER</text>
<text x="498.5" y="23">DESCRIPTION</text>
<text x="382.9" y="28.8">1</text>
<text x="413.6" y="28.8">1</text>
<text x="428.4" y="28.8">Propeller Base</text>
<text x="382.9" y="36.4">2</text>
<text x="413.6" y="36.4">2</text>
<text x="428.4" y="36.4">Propeller Blade</text>
<text x="382.9" y="44">3</text>
<text x="413.6" y="43.9">1</text>
<text x="428.4" y="44">Propeller Retainer</text>
<text x="382.9" y="51.6">4</text>
<text x="413.6" y="51.6">1</text>
<text x="428.4" y="51.6">Motor Shaft</text>
<text x="15.1" y="55.5">D</text>
<text x="382.9" y="59.2">5</text>
<text x="413.6" y="59.2">1</text>
<text x="428.4" y="59.2">Motor Full Arm</text>
<text x="540.9" y="55.5">D</text>
<text x="201.9" y="62.7">11</text>
<text x="382.9" y="66.8">6</text>
<text x="413.6" y="66.9">2</text>
<text x="428.4" y="66.8">Compress Spring</text>
<text x="382.9" y="74.4">7</text>
<text x="413.6" y="74.4">1</text>
<text x="428.4" y="74.4">Motor</text>
<text x="201.9" y="82.5">12</text>
<text x="382.9" y="82">8</text>
<text x="413.6" y="82">1</text>
<text x="428.4" y="82.1">l Bracket</text>
<text x="382.9" y="89.7">9</text>
<text x="413.6" y="89.7">1</text>
<text x="428.4" y="89.7">Slider</text>
<text x="381.8" y="97.3">10</text>
<text x="413.6" y="97.3">1</text>
<text x="428.4" y="97.3">Pin GB 878-86</text>
<text x="456.1" y="97.3">6 x 20</text>
<text x="484.5" y="97.3">Parallel pins with external</text>
<text x="205.1" y="104.8">3</text>
<text x="484.5" y="103.1">thread</text>
<text x="381.8" y="112.5">11</text>
<text x="413.6" y="112.5">1</text>
<text x="428.4" y="112.5">ANSI B18.3 - 6-32 UNC x</text>
<text x="484.5" y="112.6">Hexagon Socket Flat</text>
<text x="428.4" y="118.3">0.5, HSFCHCSI</text>
<text x="484.5" y="118.4">Countersunk Head Cap</text>
<text x="484.5" y="124.1">Screw</text>
<text x="208.2" y="130.2">2</text>
<text x="381.8" y="135.4">12</text>
<text x="413.6" y="135.3">4</text>
<text x="428.4" y="135.4">ANSI B18.3 - No. 6 - 32</text>
<text x="484.5" y="135.4">Hexagon Socket Head Cap</text>
<text x="428.4" y="141.2">UNC - 7/16 HS HCS</text>
<text x="484.5" y="141.2">Screw</text>
<text x="312.5" y="148.6">8</text>
<text x="381.8" y="150.6">13</text>
<text x="413.6" y="150.6">4</text>
<text x="428.4" y="150.6">AS 1420 - 1973 - M4 x 10</text>
<text x="484.5" y="150.6">ISO metric hexagon socket</text>
<text x="484.5" y="156.5">head cap screws</text>
<text x="15.2" y="163.4">C</text>
<text x="381.8" y="165.8">14</text>
<text x="413.6" y="165.8">2</text>
<text x="428.4" y="165.8">AS 1420 - 1973 - M6 x 16</text>
<text x="484.5" y="165.9">ISO metric hexagon socket</text>
<text x="541" y="163.4">C</text>
<text x="484.5" y="171.6">head cap screws</text>
<text x="188.4" y="175.4">1</text>
<text x="215.1" y="185.5">14</text>
<text x="233" y="192">5</text>
<text x="112" y="217.6">4</text>
<text x="301.2" y="236.4">10</text>
<text x="111.1" y="242.3">7</text>
<text x="314.9" y="250.7">9</text>
<text x="378.6" y="254.3">All dimensions in mm</text>
<text x="378.5" y="261.4">All dimensions ±0.5mm unless otherwise noted</text>
<text x="15.3" y="271.4">B</text>
<text x="541.1" y="271.4">B</text>
<text x="298.6" y="283">6</text>
<text x="207.6" y="315">13</text>
<text x="343.7" y="373.8">400238031</text>
<text x="388.1" y="373.1">Group #32</text>
<text x="15.2" y="379.3">A</text>
<text x="541" y="379.3">A</text>
<text x="431.7" y="418.3">1 : 1</text>
<text x="501.3" y="418.3">1</text>
<text x="511.8" y="418.3">1</text>
<text x="68.7" y="423.2">4</text>
<text x="208.4" y="423.2">3</text>
<text x="348.1" y="423.2">2</text>
<text x="487.8" y="423.2">1</text>
</g>
<g font-size="3.5">
<text x="343.7" y="358.9">DRAWN</text>
<text x="343.7" y="368.5">CHECKED</text>
<text x="413.5" y="374.6">TITLE</text>
<text x="343.7" y="378">QA</text>
<text x="343.7" y="387.5">MFG</text>
<text x="343.7" y="397.1">APPROVED</text>
<text x="415.5" y="403.4">SIZE</text>
<text x="451.6" y="403.4">DWG NO</text>
<text x="530.3" y="403.4">REV</text>
<text x="413.5" y="416.1">SCALE</text>
<text x="489.7" y="418.3">SHEET</text>
<text x="506.2" y="418.3">OF</text>
</g>
</svg>
